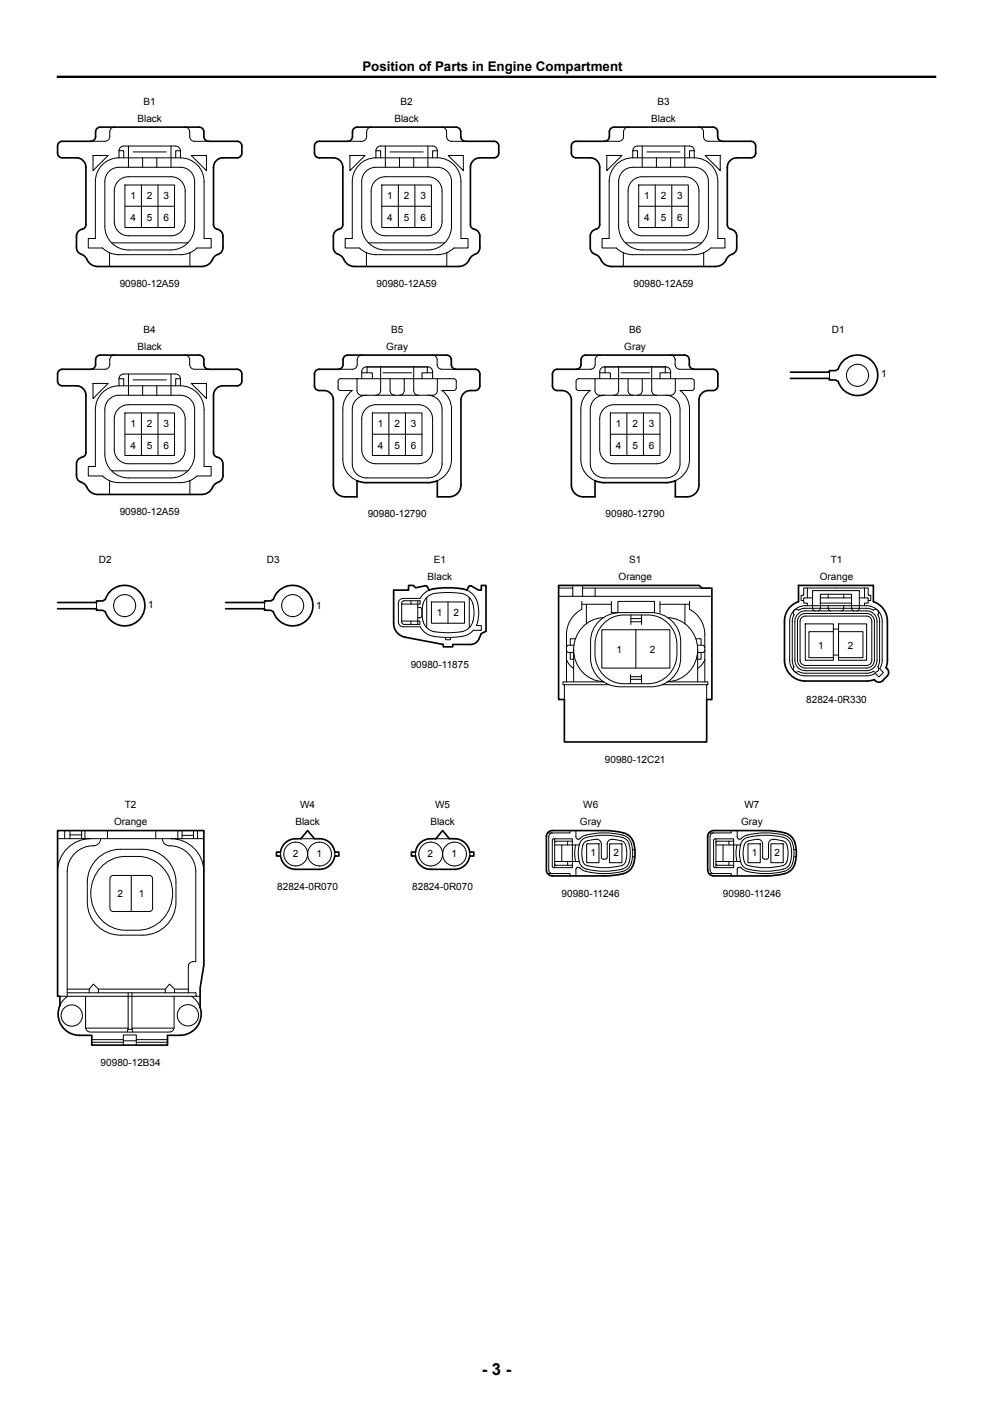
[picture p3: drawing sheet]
<svg xmlns="http://www.w3.org/2000/svg" width="210mm" height="297mm" viewBox="0 0 210 297" stroke-linecap="round" stroke-linejoin="round" font-family="sans-serif">
<g fill="none" stroke="#000" stroke-width=".21">
<path d="M19.7 32.9h3.2l-3.2 3.2zM22.8 36.5a2.99 2.99 0 0 1 2.4-1.1h13a3 3 0 0 1 3 3v9.5a5 5 0 0 1-5 5h-9a5 5 0 0 1-5-5v-9.5v-.7zM24.2 26.9a1 1 0 0 0-1 1v1a1 1 0 0 1-1 1h-3M24.8 38.5a2.99 2.99 0 0 1 2.4-1.1h9a3 3 0 0 1 3 3v6.5a3 3 0 0 1-3 3h-9a3 3 0 0 1-3-3v-6.5v-.7zM25.2 31.9a1 1 0 0 1 1-1h11a1 1 0 0 1 1 1M25.2 31.9h1v1.5M25.2 31.9v1.5M26.4 39.1h10.5v9h-10.5zM27.2 30.9v4.5M28.2 32.1h7M29.9 39.1v9M30.2 33.4v2"/>
<path d="M33.2 33.4v2M33.4 39.1v9M36.2 30.9v4.5M38.2 31.9h-1v1.5M38.2 31.9v1.5M39.1 26.9a1 1 0 0 1 1 1v1a1 1 0 0 0 1 1h3M40.5 32.9h3.2v3.2zM74 32.9h3.2l-3.2 3.2zM77.2 36.5a2.99 2.99 0 0 1 2.3-1.1h13a3 3 0 0 1 3 3v9.5a5 5 0 0 1-5 5h-9a5 5 0 0 1-5-5v-9.5l.1-.7zM78.5 26.9a1 1 0 0 0-1 1v1a1 1 0 0 1-1 1h-3M79.2 38.5a2.99 2.99 0 0 1 2.3-1.1h9a3 3 0 0 1 3 3v6.5a3 3 0 0 1-3 3h-9a3 3 0 0 1-3-3v-6.5l.1-.7zM79.5 31.9a1 1 0 0 1 1-1h11a1 1 0 0 1 1 1"/>
<path d="M79.5 31.9h1v1.5M79.5 31.9v1.5M80.7 39.1h10.5v9h-10.5zM81.5 30.9v4.5M82.5 32.1h7M84.2 39.1v9M84.5 33.4v2M87.5 33.4v2M87.7 39.1v9M90.5 30.9v4.5M92.5 31.9h-1v1.5M92.5 31.9v1.5"/>
<path d="M93.4 26.9a1 1 0 0 1 1 1v1a1 1 0 0 0 1 1h3M94.8 32.9h3.2v3.2zM128.3 32.9h3.2l-3.2 3.2zM131.5 36.5a2.99 2.99 0 0 1 2.3-1.1h13a3 3 0 0 1 3 3v9.5a5 5 0 0 1-5 5h-9a5 5 0 0 1-5-5v-9.5l.1-.7zM132.9 26.9a1 1 0 0 0-1 1v1a1 1 0 0 1-1 1h-3M133.5 38.5a2.99 2.99 0 0 1 2.3-1.1h9a3 3 0 0 1 3 3v6.5a3 3 0 0 1-3 3h-9a3 3 0 0 1-3-3v-6.5l.1-.7zM133.8 31.9a1 1 0 0 1 1-1h11a1 1 0 0 1 1 1M133.8 31.9h1v1.5M133.8 31.9v1.5M135.1 39.1h10.5v9h-10.5zM135.8 30.9v4.5M136.8 32.1h7"/>
<path d="M138.6 39.1v9M138.8 33.4v2M141.8 33.4v2M142.1 39.1v9M144.8 30.9v4.5M146.8 31.9h-1v1.5M146.8 31.9v1.5M147.8 26.9a1 1 0 0 1 1 1v1a1 1 0 0 0 1 1h3M149.1 32.9h3.2v3.2zM23.2 53.5l-1.5-1h-3v-2h1.5v-12.1a5 5 0 0 1 5-5h13a5 5 0 0 1 5 5v12.1h1.5v2h-3.1l-1.4 1M23.2 53.5v2.9M23.6 51.4h16.1"/>
<path d="M26.4 43.6h10.5M40.2 53.5l-1.2 .3-.8 .1h-13l-.9-.1-1.1-.3M40.2 53.5v2.9M77.5 53.5l-1.5-1h-3v-2h1.5v-12.1a5 5 0 0 1 5-5h13a5 5 0 0 1 5 5v12.1h1.5v2h-3l-1.5 1M77.5 53.5v2.9M77.9 51.4h16.2M80.7 43.6h10.5M94.5 53.5l-1.2 .3-.8 .1h-13l-.8-.1-1.2-.3M94.5 53.5v2.9M131.8 53.5l-1.5-1h-3v-2h1.5v-12.1a5 5 0 0 1 5-5h13a5 5 0 0 1 5 5v12.1h1.5v2h-3l-1.5 1M131.8 53.5v2.9M132.3 51.4h16.1"/>
<path d="M135.1 43.6h10.5M148.8 53.5l-1.2 .3-.8 .1h-13l-.8-.1-1.2-.3M148.8 53.5v2.9M24.2 75.1a1 1 0 0 0-1 1v1a1 1 0 0 1-1 1h-3M27.2 79.1v4.5M36.2 79.1v4.5M39.1 75.1a1 1 0 0 1 1 1v1a1 1 0 0 0 1 1h3M76.5 78.9h2.2v1.2M76.5 75.1a1 1 0 0 0-1 1v1a1 1 0 0 1-1 1h-3M77.6 77.6v1.3M80.5 77.6v5a1 1 0 0 1-1 1M81 78.9h6"/>
<path d="M87.5 77.6v5a1 1 0 0 0 1 1M90.4 77.6v1.3M91.4 75.1a1 1 0 0 1 1 1v1a1 1 0 0 0 1 1h3M91.5 78.9h-2.3v1.2M126.8 78.9h2.3v1.2M126.9 75.1a1 1 0 0 0-1 1v1a1 1 0 0 1-1 1h-3M128 77.6v1.3M130.8 77.6v5a1 1 0 0 1-1 1M131.3 78.9h6.1M137.8 77.6v5a1 1 0 0 0 1 1M140.7 77.6v1.3M141.8 75.1a1 1 0 0 1 1 1v1a1 1 0 0 0 1 1h3"/>
<path d="M141.8 78.9h-2.2v1.2M175.4 78.7v1.3M19.7 81.1h3.2l-3.2 3.2zM22.8 84.7a2.99 2.99 0 0 1 2.4-1.1h13a3 3 0 0 1 3 3v9.5a5 5 0 0 1-5 5h-9a5 5 0 0 1-5-5v-9.5v-.7zM23.6 99.6h16.1M24.8 86.7a2.99 2.99 0 0 1 2.4-1.1h9a3 3 0 0 1 3 3v6.5a3 3 0 0 1-3 3h-9a3 3 0 0 1-3-3v-6.5v-.7zM25.2 81.6a5 5 0 0 0-5 5v12.1h-1.5v2h3l1.5 1M25.2 80.1a1 1 0 0 1 1-1h11a1 1 0 0 1 1 1M25.2 80.1h1v1.5M25.2 80.1v1.5M25.2 81.6h13M26.4 87.4h10.5v9h-10.5z"/>
<path d="M26.4 91.9h10.5M28.2 80.4h7M29.9 87.4v9M30.2 81.6v2M33.2 81.6v2M33.4 87.4v9M38.2 81.6a5 5 0 0 1 5 5v12.1h1.5v2h-3.1l-1.4 1M38.2 80.1h-1v1.5M38.2 80.1v1.5M40.5 81.1h3.2v3.2zM75.5 80.1v2.5a1 1 0 0 0 1 1h15a1 1 0 0 0 1-1v-2.5M76.5 80.1v-1.5a1 1 0 0 1 1-1h13a1 1 0 0 1 1 1v1.5"/>
<path d="M77.2 86.7a2.99 2.99 0 0 1 2.3-1.1h9a3 3 0 0 1 3 3v6.5a3 3 0 0 1-3 3h-9a3 3 0 0 1-3-3v-6.5l.1-.7zM78.7 87.4h10.5v9h-10.5zM78.7 91.9h10.5M82.2 87.4v9M82.5 80.1v2.5a1 1 0 0 0 1 1M85.5 80.1v2.5a1 1 0 0 1-1 1M85.7 87.4v9M90.5 83.6a3 3 0 0 1 3 3v11.5a3 3 0 0 1-3 3h-13a3 3 0 0 1-3-3v-11.5a3 3 0 0 1 3-3M125.8 80.1v2.5a1 1 0 0 0 1 1h15a1 1 0 0 0 1-1v-2.5M126.8 80.1v-1.5a1 1 0 0 1 1-1h13a1 1 0 0 1 1 1v1.5M127.5 86.7a2.99 2.99 0 0 1 2.3-1.1h9a3 3 0 0 1 3 3v6.5a3 3 0 0 1-3 3h-9a3 3 0 0 1-3-3v-6.5l.1-.7zM129.1 87.4h10.5v9h-10.5z"/>
<path d="M129.1 91.9h10.5M132.6 87.4v9M132.8 80.1v2.5a1 1 0 0 0 1 1M135.8 80.1v2.5a1 1 0 0 1-1 1M136.1 87.4v9M140.8 83.6a3 3 0 0 1 3 3v11.5a3 3 0 0 1-3 3h-13a3 3 0 0 1-3-3v-11.5a3 3 0 0 1 3-3M23.2 101.7v2.9M40.2 101.7l-1.2 .3-.8 .1h-13l-.9-.1-1.1-.3M40.2 101.7v2.9M75.5 101.7a4.9 4.9 0 0 1-3-4.6v-10.5a4.8 4.8 0 0 1 2-4l-2.8-.1-.2-.4 .1-1.7 .4-.3h24l.4 .3 .1 1.7-.3 .4-2.7 .1a4.8 4.8 0 0 1 2 4v10.5a4.9 4.9 0 0 1-3 4.6M125.8 101.7a4.9 4.9 0 0 1-3-4.6v-10.5a4.8 4.8 0 0 1 2-4l-2.7-.1-.3-.4 .1-1.7 .4-.3h24l.4 .3 .1 1.7-.2 .4-2.8 .1a4.8 4.8 0 0 1 2 4v10.5a4.9 4.9 0 0 1-3 4.6M20.4 127.5v1.3"/>
<path d="M56 127.5v1.3M84.9 127.8h3.9v-.7h-3.4l-.4 .2-.1 .3 .1 4.2 .4 .3h3.4v-.7h-3.9M86.9 127.1v.7M86.9 131.4v.7M88.3 128.5l.7 .1 .2 .4v1.4l-.2 .2-.7 .1M88.3 127.1v5M90.2 126.4v6.4M90.4 126.3a6.4 6.4 0 0 1 4.3-1l2.1 .1a3.3 3.3 0 0 1 3.4 3.6 4.4 4.4 0 0 1-1.6 4.3 13.3 13.3 0 0 1-7.8 0 4.6 4.6 0 0 1-1.5-4.9 3.3 3.3 0 0 1 1.1-2.1zM91.2 127.3h7v4.5h-7zM94.2 134.8v.5h1v-.5M94.7 127.3v4.5M98.7 124.8a4.8 4.8 0 0 1 2.5 5.1l-.4 2.4h1v1h-1.7a4.8 4.8 0 0 1-3.9 1.5 15 15 0 0 1-5.6-.5 3.9 3.9 0 0 1-1.7-1.7h-3.7a1 1 0 0 1-1-1v-4a1 1 0 0 1 1-1h3.6l1.1-1.2 .8-.6"/>
<path d="M99.2 126.4v6.4M118.1 124.4h3M118.1 126.1h32.4M119.8 137.5l.3 .5h1.2M119.8 139.5l.4 .9 1.1 1M120.6 138v1.5h.7M121.1 123.8v2.3M121.3 137.4v6.8M121.4 136.5l-1.3 .1-.3 .4M121.7 135.1h-1.1v1.4M123 127.2v1.7a6.1 6.1 0 0 0-3.2 5.3v10M123 127.8h6.3"/>
<path d="M123.2 124.4h25.2M123.2 123.8v2.3M124 127.8v4.1M125.9 124.4v1.7M126.7 131.4a6.4 6.4 0 0 1 4.5-1.8h6.5a6.2 6.2 0 0 1 6.2 6.1v3.5a6.2 6.2 0 0 1-6.2 6.1h-6.5a6.2 6.2 0 0 1-6.3-6.1v-3.5a5.9 5.9 0 0 1 1.8-4.3zM127.3 133.2h14.4v8.1h-14.4zM127.6 131.9a6 6 0 0 1 4.3-1.8h5.2a6.2 6.2 0 0 1 6.1 6.3v1.9a6.2 6.2 0 0 1-6.1 6.3h-5.2a6.2 6.2 0 0 1-6.1-6.3 8.2 8.2 0 0 1 1.2-5.6zM127.6 130.7a6.8 6.8 0 0 0-6.3 6.7 6.8 6.8 0 0 0 6.3 6.8M129.3 127.2v2.4h1.4v-2.4h7.7v2.4M133.4 130.1v2M133.4 130.9h2.3M133.4 131.5h2.3"/>
<path d="M134.5 133.2v8.1M135.7 130.1v2M139.6 127.8h6.2M139.6 127.2v2.4M141.2 130.7a6.8 6.8 0 0 1 6.3 6.7 6.8 6.8 0 0 1-6.2 6.8M144.8 127.8v4.1M145.8 127.2v1.7a6.1 6.1 0 0 1 3.3 5.3v10M147.2 135.1h1.1v1.4M147.5 136.5l1.3 .1 .3 .4M147.5 137.4v6.8M148.3 138v1.5h-.8M149.1 139.5l-.5 .9-1.1 1"/>
<path d="M149.1 137.5l-.3 .5h-1.3M167.9 129.1a.68 .68 0 0 1 1 0l1.4-.4h13l1.4 .4a.68 .68 0 0 1 .9 0 .68 .68 0 0 1 0 .9l.4 1.4v8.3l-.4 1.4a.68 .68 0 0 1 0 .9 .68 .68 0 0 1-.9 0l-1.4 .4h-13l-1.4-.4a.68 .68 0 0 1-.9 0 .68 .68 0 0 1-.1-.9l-.3-1.4v-8.3l.3-1.4a.68 .68 0 0 1 0-.9zM168 129.1a3.3 3.3 0 0 1 2.3-1h13a3.3 3.3 0 0 1 3.3 3.3l-.1 8.7-.5 1.4 .8 .7-.9 1-.8-.8-.7 .4-1.1 .2h-13a3.3 3.3 0 0 1-3.3-3.3v-8.3a3.3 3.3 0 0 1 1-2.3zM168.7 129.9l1-.6 .6-.1h13a2.2 2.2 0 0 1 2.2 2.2v8.3a2.2 2.2 0 0 1-2.2 2.2h-13a2.2 2.2 0 0 1-2.2-2.2v-8.3l.1-.6zM169.1 130.3l.8-.5h.4h13a1.65 1.65 0 0 1 1.6 1.6v8.3a1.65 1.65 0 0 1-1.6 1.6h-13a1.65 1.65 0 0 1-1.6-1.6v-8.3v-.4zM169.6 130.5l.7-.2h13a1.1 1.1 0 0 1 1.1 1.1v8.3a1.1 1.1 0 0 1-1.1 1.1h-13a1.1 1.1 0 0 1-1.1-1.1v-8.3l.1-.3zM170.3 132h5.9v7.7h-5.9zM170.7 128.1v-.5h-.7v-.6h-.6v-1.1h.6v-1.5h13.6v1.5h.6v1.1h-.6v.6h-.8v.5M170.7 124.4v2.1M171.8 126.5h-1.8v.5M172.4 129.2h-.3l-.3-.5v-3.8h9.9v3.8v.3l-.5 .2M173.5 127.6h6.6"/>
<path d="M173.5 126.5h6.6M175.1 128.1l.1 .9 .5 .2M175.1 125.7v.8M176.2 133.6h-5.1v5.5h5.1M176.2 133.1h1.1M176.2 138.6h1.1M177.3 132h6v7.7h-6zM177.3 133.6h5.2v5.5h-5.2M178.4 128.1v.9l-.5 .2M178.4 125.7v.8M180.6 129.2h-.2l-.3-.5v-3h-6.6v3l-.3 .5h-.3M181.7 126.5h1.9v.5"/>
<path d="M182.8 124.4v2.1M127.7 144.2h-8.6v.6h.3M128.8 144.8h-9.4v3.2M133.3 142.7v1.9M133.3 143.7h2.4M133.3 143.1h2.4M135.7 142.7v1.9M140 144.8h9.4v3.2M141.2 144.2h8.5v.6h-.3M12.2 177.4h30.9M13.7 175.7v1.7M14.8 175.7v1.7"/>
<path d="M14.8 176.6h2.5M17.3 175.7v1.7M18 175.7v1.7M19.2 177.4a7 7 0 0 0-7 7M21.3 177.4a1.5 1.5 0 0 1-1.6 1.5 5.5 5.5 0 0 0-5.5 5.5v26.4M22.7 175.7v1.7M32.9 175.7v1.7M34.3 177.4a1.5 1.5 0 0 0 1.6 1.5 5.5 5.5 0 0 1 5.5 5.5v19a1.19 1.19 0 0 0-1.6 1v5.6M36.1 177.4a7 7 0 0 1 7 7M37.6 175.7v1.7M38.5 175.7v1.7M38.5 176.7h2.4"/>
<path d="M40.9 175.7v1.7M41.8 175.7v1.7M63.6 177.4h2.9M92.2 177.4h2.8M116.8 176.2a.75 .75 0 0 0-.7 .7v7.1a.75 .75 0 0 0 .7 .8M116.8 177.6l.3-.2h3.9v6.1h-3.9l-.3-.1zM117.3 177.4v6.1M117.3 178.7h5.2M118.8 178.7v3.5M120 177.9v.8M120.5 175.7v.5h-4.7M121 177.9h-3.4l-.3 .3"/>
<path d="M121.7 178.7l-.2 1.8 .2 1.7M121.8 175.7v1.3a.5 .5 0 0 0 .3 .5 .5 .5 0 0 0 .6-.1l.2-.3a11 11 0 0 1 6.2-.9l1.7 .3a2.95 2.95 0 0 1 3 3.1 5.5 5.5 0 0 1-.9 4.1 6 6 0 0 1-3.8 1.1 13.9 13.9 0 0 1-5.9-.7l-.5-.5a.5 .5 0 0 0-.6-.1 .5 .5 0 0 0-.3 .4v1.4M122.9 177.8a2.67 2.67 0 0 1 2-.8 13.2 13.2 0 0 1 7.4 .5 5.1 5.1 0 0 1 .7 4.9 2.29 2.29 0 0 1-2.3 1.6 13.2 13.2 0 0 1-7.5-.5 5.1 5.1 0 0 1-.6-4.9zM123.6 178.2l1-.4a2.42 2.42 0 0 1 2.3 0l.3 .7v2.8l.2 .4h.6l.4-.2v-3a1.07 1.07 0 0 1 1.5-.9 2.42 2.42 0 0 1 2.4 1.2 5.2 5.2 0 0 1-.3 4 11.4 11.4 0 0 1-6.2 .6 3 3 0 0 1-2.4-.9 5.3 5.3 0 0 1 .2-4.3zM124.1 178.5h2.6v4h-2.6zM128.9 178.5h2.6v4h-2.6zM133.8 179.7h.5M150.9 176.2a.75 .75 0 0 0-.7 .7v7.1a.75 .75 0 0 0 .7 .8M151 177.6l.2-.2h4v6.1h-4l-.2-.1zM151.4 178.7h5.2M151.4 177.4v6.1M152.9 178.7v3.5"/>
<path d="M154.2 177.9v.8M154.7 175.7v.5h-4.8M155.2 177.9h-3.5l-.3 .3M155.8 178.7l-.2 1.8 .2 1.7M155.9 175.7v1.3a.5 .5 0 0 0 .3 .5 .5 .5 0 0 0 .6-.1l.2-.3a11 11 0 0 1 6.2-.9l1.7 .3a2.95 2.95 0 0 1 3 3.1 5.5 5.5 0 0 1-.9 4.1 6 6 0 0 1-3.8 1.1 13.9 13.9 0 0 1-5.9-.7l-.5-.5a.5 .5 0 0 0-.6-.1 .5 .5 0 0 0-.3 .4v1.4M157.1 177.8a2.67 2.67 0 0 1 1.9-.8 13.2 13.2 0 0 1 7.5 .5 5.1 5.1 0 0 1 .6 4.9 2.29 2.29 0 0 1-2.3 1.6 13.2 13.2 0 0 1-7.4-.5 5.1 5.1 0 0 1-.7-4.9zM157.7 178.2l1-.4a2.42 2.42 0 0 1 2.3 0l.3 .7v2.8l.2 .4h.6l.4-.2v-3a1.07 1.07 0 0 1 1.5-.9 2.42 2.42 0 0 1 2.4 1.2 5.2 5.2 0 0 1-.3 4 11.4 11.4 0 0 1-6.2 .6 3 3 0 0 1-2.4-.9 5.3 5.3 0 0 1 .2-4.3zM158.2 178.5h2.6v4h-2.6zM163 178.5h2.6v4h-2.6zM167.9 179.7h.5M20.9 181.4a7 7 0 0 1 4.6-1.7h4.7a7 7 0 0 1 7 7v4.1a7 7 0 0 1-7 7h-4.7a7 7 0 0 1-7-7v-4.1a7 7 0 0 1 2.4-5.3zM21.7 183.1a7.1 7.1 0 0 1 4.8-1.9 9.6 9.6 0 0 1 6.7 1.2 8 8 0 0 1 3.2 8.1 8 8 0 0 1-6.1 6.2 13.7 13.7 0 0 1-6.9-.6 8.1 8.1 0 0 1-1.7-13z"/>
<path d="M23.4 185.4l.5-.2h7.7a.7 .7 0 0 1 .7 .7v6.2a.7 .7 0 0 1-.7 .7h-7.7a.7 .7 0 0 1-.7-.7v-6.2zM27.8 185.2v7.6M59.3 180.2v.9M70.8 180.2v.9M87.9 180.2v.9M99.3 180.2v.9M115.8 184.8h4.7v.5M117.3 182.7l.3 .3h3.4M117.3 182.2h5.2M120 182.2v.8M133.8 181.2h.5M149.9 184.8h4.8v.5"/>
<path d="M151.4 182.7l.3 .3h3.5M151.4 182.2h5.2M154.2 182.2v.8M167.9 181.2h.5M12.7 210.8h29.6M14.2 210h27.3v.8M14.2 209.2h4.7M14.3 210.8l-1.1 1-.5 .9M18.1 210.8v6.5a1 1 0 0 0 1 1h16.7a1 1 0 0 0 1-1v-6.5M18.1 217.5h9M18.9 210v-.8l.8-1 1.1 1v.8M19.4 219.9h6.7"/>
<path d="M20.8 209.2h14.2M27 217.7h1M27.1 210v7.5M27.1 217.5l-.2 .8M27.9 217.5h8.9M27.9 210v7.5M27.9 217.5l.2 .8M28.8 219.9h6.6M35 210v-.8l.8-1 1.1 1v.8M36.9 209.2h2.9M40.5 210.8l1.1 1 .7 1.3M19.4 220.5h6.7"/>
<path d="M26.1 221.1v-2.2h2.7v2.2M26.1 220.2h2.7M28.8 220.5h6.6"/>
<circle cx="181.3" cy="79.4" r="2.33"/>
<circle cx="26.4" cy="128.1" r="2.33"/>
<circle cx="61.9" cy="128.1" r="2.33"/>
<circle cx="62.5" cy="180.7" r="2.52"/>
<circle cx="67.6" cy="180.7" r="2.52"/>
<circle cx="91.1" cy="180.7" r="2.52"/>
<circle cx="96.1" cy="180.7" r="2.52"/>
<circle cx="15.2" cy="214.8" r="2.25"/>
<circle cx="39.7" cy="214.8" r="2.25"/>
</g>
<g fill="none" stroke="#000" stroke-width=".35">
<path d="M12.5 30.2l.7-.3h6a1 1 0 0 0 1-1v-1a1 1 0 0 1 1-1h20.9a1 1 0 0 1 1 1v1a1 1 0 0 0 1 1h6.1a1 1 0 0 1 1 1v1.5a1 1 0 0 1-1 1h-3a2 2 0 0 0-2 2v12.1a1.18 1.18 0 0 0 1.2 1.1 1.48 1.48 0 0 1 .8 1.4v2.4a1.67 1.67 0 0 1-1.5 1.6l-.8 .9a2.45 2.45 0 0 1-2.2 1.5h-22a2.63 2.63 0 0 1-2.5-1.9l-1-.7a1.47 1.47 0 0 1-1-1.4v-2.4a1.67 1.67 0 0 1 1.5-1.6l.4-.5 .1-.4v-12.1a2 2 0 0 0-2-2h-3a1 1 0 0 1-1-1v-1.5zM66.8 30.2l.7-.3h6a1 1 0 0 0 1-1v-1a1 1 0 0 1 1-1h20.9a1 1 0 0 1 1 1v1a1 1 0 0 0 1 1h6.1a1 1 0 0 1 1 1v1.5a1 1 0 0 1-1 1h-3a2 2 0 0 0-2 2v12.1a1.18 1.18 0 0 0 1.2 1.1 1.48 1.48 0 0 1 .8 1.4v2.4a1.67 1.67 0 0 1-1.4 1.6l-.8 .9a2.45 2.45 0 0 1-2.3 1.5h-22a2.63 2.63 0 0 1-2.5-1.9l-1-.7a1.47 1.47 0 0 1-1-1.4v-2.4a1.67 1.67 0 0 1 1.5-1.6l.4-.5 .1-.4v-12.1a2 2 0 0 0-2-2h-3a1 1 0 0 1-1-1v-1.5zM121.1 30.2l.7-.3h6.1a1 1 0 0 0 1-1v-1a1 1 0 0 1 1-1h20.9a1 1 0 0 1 1 1v1a1 1 0 0 0 1 1h6a1 1 0 0 1 1 1v1.5a1 1 0 0 1-1 1h-3a2 2 0 0 0-2 2v12.1a1.18 1.18 0 0 0 1.2 1.1 1.48 1.48 0 0 1 .8 1.4v2.4a1.67 1.67 0 0 1-1.4 1.6l-.8 .9a2.45 2.45 0 0 1-2.3 1.5h-22a2.63 2.63 0 0 1-2.5-1.9l-.9-.7a1.47 1.47 0 0 1-1.1-1.4v-2.4a1.67 1.67 0 0 1 1.6-1.6l.4-.5v-.4v-12.1a2 2 0 0 0-2-2h-3a1 1 0 0 1-1-1v-1.5zM12.5 78.4l.7-.3h6a1 1 0 0 0 1-1v-1a1 1 0 0 1 1-1h20.9a1 1 0 0 1 1 1v1a1 1 0 0 0 1 1h6.1a1 1 0 0 1 1 1v1.5a1 1 0 0 1-1 1h-3a2 2 0 0 0-2 2v12.1a1.18 1.18 0 0 0 1.2 1.2 1.48 1.48 0 0 1 .8 1.3v2.4a1.67 1.67 0 0 1-1.5 1.6l-.8 .9a2.45 2.45 0 0 1-2.2 1.5h-22a2.63 2.63 0 0 1-2.5-1.9l-1-.7a1.47 1.47 0 0 1-1-1.4v-2.4a1.67 1.67 0 0 1 1.5-1.6l.4-.5 .1-.4v-12.1a2 2 0 0 0-2-2h-3a1 1 0 0 1-1-1v-1.5zM66.8 78.4l.7-.3h4a1 1 0 0 0 1-1v-1a1 1 0 0 1 1-1h20.9a1 1 0 0 1 1 1v1a1 1 0 0 0 1 1h4.1a1 1 0 0 1 1 1v2.5a1 1 0 0 1-1 1 2.27 2.27 0 0 0-3 2v18a2.5 2.5 0 0 1-2.5 2.5h-2.5v-3.4l-1.2 .3-.8 .1h-13l-.8-.1-1.2-.3v3.4h-2.5a2.5 2.5 0 0 1-2.5-2.5v-18a2 2 0 0 0-2-2h-1a1 1 0 0 1-1-1v-2.5zM117.1 78.4l.7-.3h4.1a1 1 0 0 0 1-1v-1a1 1 0 0 1 1-1h20.9a1 1 0 0 1 1 1v1a1 1 0 0 0 1 1h4a1 1 0 0 1 1 1v2.5a1 1 0 0 1-1 1 2.27 2.27 0 0 0-3 2v18a2.5 2.5 0 0 1-2.5 2.5h-2.5v-3.4l-1.2 .3-.8 .1h-13l-.8-.1-1.2-.3v3.4h-2.5a2.5 2.5 0 0 1-2.5-2.5v-18a2 2 0 0 0-2-2h-1a1 1 0 0 1-1-1v-2.5zM167.2 78.7h8.2v-.3h1.3l.6-.3a4.3 4.3 0 0 1 6.6-2.2 4.3 4.3 0 0 1 0 7 4.3 4.3 0 0 1-6.6-2.2l-.6-.3h-1.3v-.4h-8.2M12.2 127.5h8.2v-.4h1.3l.6-.3a4.3 4.3 0 0 1 6.6-2.2 4.3 4.3 0 0 1 0 7 4.3 4.3 0 0 1-6.6-2.2l-.6-.3h-1.3v-.3h-8.2M47.7 127.5h8.3v-.4h1.3l.5-.3a4.3 4.3 0 0 1 6.6-2.2 4.3 4.3 0 0 1 0 7 4.3 4.3 0 0 1-6.6-2.2l-.5-.3h-1.3v-.3h-8.3M83.2 124.8h3.2v-1h1l.5 .5 2.2-.4 .2 .2 .4 .7a15.8 15.8 0 0 1 8 0l.5-.8 .3-.1 1.7 .9h.6v-1h1v9.7l-1 .5a2.79 2.79 0 0 1-1.9 2.3h-4.2v.5h-2v-.5l-8-1.5a2.97 2.97 0 0 1-2.5-2.9zM118.1 123.8h29.8l.5 .6h2.1v23.6h-1.1v9h-30v-9h-1.3zM168.9 123.8h15.8v3.5a4.3 4.3 0 0 1 3 4.1v8.3l-.3 1.5a1.16 1.16 0 0 1 .2 1.8l-.9 1a1.16 1.16 0 0 1-1.8-.2l-1.6 .3h-13a4.4 4.4 0 0 1-4.4-4.4v-8.3a4.3 4.3 0 0 1 3-4.1z"/>
<path d="M186.7 144h.1M12.2 175.7h30.9v28.4l-.8 4.9v4.1a4.5 4.5 0 0 1-4.3 5.9h-2.6v2.1h-16v-2.1a6.9 6.9 0 0 1-5.5-1 4.5 4.5 0 0 1-1.2-5.3v-1.9h-.5zM60.2 178.5a3.7 3.7 0 0 1 3.4-1.1l1.5-1.7 1.4 1.7a3.5 3.5 0 0 1 4.3 2.8h.9v.9h-.9a3.2 3.2 0 0 1-3.2 2.8h-5.1a3.2 3.2 0 0 1-3.2-2.8h-.8v-.9h.8l.2-.6zM88.7 178.5a3.7 3.7 0 0 1 3.5-1.1l1.4-1.7 1.4 1.7a3.5 3.5 0 0 1 4.3 2.8h.9v.9h-.9a3.2 3.2 0 0 1-3.2 2.8h-5a3.2 3.2 0 0 1-3.2-2.8h-.9v-.9h.9l.1-.6zM116.1 175.9l.7-.2h11a12.4 12.4 0 0 1 5 .9 4.9 4.9 0 0 1 1.5 4.8 3.5 3.5 0 0 1-3.6 3.7l-2.3 .2h-11.6a1.25 1.25 0 0 1-1.2-1.3v-7.1v-.3zM150.2 175.9l.7-.2h11a12.4 12.4 0 0 1 5 .9 4.9 4.9 0 0 1 1.5 4.8 3.5 3.5 0 0 1-3.6 3.7l-2.3 .2h-11.6a1.25 1.25 0 0 1-1.2-1.3v-7.1v-.3z"/>
</g>
<path d="M12 16.3h186" fill="none" stroke="#000" stroke-width=".5"/>
<text font-size="3.5" x="101.9" y="290.9">- 3 -</text>
<text font-size="2.8" x="76.6" y="15.1">Position of Parts in Engine Compartment</text>
<g font-size="2.1">
<text x="30.4" y="22.2">B1</text>
<text x="84.7" y="22.2">B2</text>
<text x="139" y="22.2">B3</text>
<text x="29.1" y="25.7">Black</text>
<text x="83.4" y="25.7">Black</text>
<text x="137.7" y="25.7">Black</text>
<text x="27.6" y="42.2">1</text>
<text x="27.6" y="46.7">4</text>
<text x="31.1" y="42.2">2</text>
<text x="31.1" y="46.7">5</text>
<text x="34.6" y="42.2">3</text>
<text x="34.6" y="46.7">6</text>
<text x="81.9" y="42.2">1</text>
<text x="81.9" y="46.7">4</text>
<text x="85.4" y="42.2">2</text>
<text x="85.4" y="46.7">5</text>
<text x="88.9" y="42.2">3</text>
<text x="88.9" y="46.7">6</text>
<text x="136.2" y="42.2">1</text>
<text x="136.2" y="46.7">4</text>
<text x="139.7" y="42.2">2</text>
<text x="139.7" y="46.7">5</text>
<text x="143.2" y="42.2">3</text>
<text x="143.2" y="46.7">6</text>
<text x="25.3" y="60.7">90980-12A59</text>
<text x="79.6" y="60.7">90980-12A59</text>
<text x="134" y="60.7">90980-12A59</text>
<text x="30.4" y="70.4">B4</text>
<text x="82.7" y="70.4">B5</text>
<text x="133" y="70.4">B6</text>
<text x="175.9" y="70.4">D1</text>
<text x="29.1" y="74">Black</text>
<text x="81.7" y="74">Gray</text>
<text x="132" y="74">Gray</text>
<text x="186.3" y="79.8">1</text>
<text x="27.6" y="90.4">1</text>
<text x="27.6" y="94.9">4</text>
<text x="31.1" y="90.4">2</text>
<text x="31.1" y="94.9">5</text>
<text x="34.6" y="90.4">3</text>
<text x="34.6" y="94.9">6</text>
<text x="79.9" y="90.4">1</text>
<text x="79.9" y="94.9">4</text>
<text x="83.4" y="90.4">2</text>
<text x="83.4" y="94.9">5</text>
<text x="86.9" y="90.4">3</text>
<text x="86.9" y="94.9">6</text>
<text x="130.2" y="90.4">1</text>
<text x="130.2" y="94.9">4</text>
<text x="133.7" y="90.4">2</text>
<text x="133.7" y="94.9">5</text>
<text x="137.2" y="90.4">3</text>
<text x="137.2" y="94.9">6</text>
<text x="25.3" y="109">90980-12A59</text>
<text x="77.8" y="109.5">90980-12790</text>
<text x="128.1" y="109.5">90980-12790</text>
<text x="20.9" y="119.1">D2</text>
<text x="56.5" y="119.1">D3</text>
<text x="91.7" y="119.1">E1</text>
<text x="133" y="119.1">S1</text>
<text x="175.7" y="119.1">T1</text>
<text x="90.4" y="122.7">Black</text>
<text x="130.8" y="122.7">Orange</text>
<text x="173.4" y="122.7">Orange</text>
<text x="31.4" y="128.6">1</text>
<text x="66.9" y="128.9">1</text>
<text x="92.4" y="130.3">1</text>
<text x="95.9" y="130.3">2</text>
<text x="173.1" y="137.2">1</text>
<text x="179.3" y="137.2">2</text>
<text x="86.9" y="141.2">90980-11875</text>
<text x="130.4" y="138.1">1</text>
<text x="137.5" y="138">2</text>
<text x="170.5" y="148.7">82824-0R330</text>
<text x="127.9" y="161.3">90980-12C21</text>
<text x="26.4" y="171">T2</text>
<text x="63.5" y="171">W4</text>
<text x="92" y="171">W5</text>
<text x="123.3" y="171">W6</text>
<text x="157.5" y="171">W7</text>
<text x="24.1" y="174.5">Orange</text>
<text x="62.5" y="174.5">Black</text>
<text x="91" y="174.5">Black</text>
<text x="122.6" y="174.5">Gray</text>
<text x="156.7" y="174.5">Gray</text>
<text x="61.9" y="181.3">2</text>
<text x="66.9" y="181.3">1</text>
<text x="90.4" y="181.3">2</text>
<text x="95.5" y="181.3">1</text>
<text x="124.9" y="181.1">1</text>
<text x="129.7" y="181.1">2</text>
<text x="159" y="181.1">1</text>
<text x="163.8" y="181.1">2</text>
<text x="24.9" y="189.8">2</text>
<text x="29.4" y="189.7">1</text>
<text x="58.6" y="188.3">82824-0R070</text>
<text x="87.2" y="188.3">82824-0R070</text>
<text x="118.8" y="189.7">90980-11246</text>
<text x="152.9" y="189.7">90980-11246</text>
<text x="21.3" y="225.5">90980-12B34</text>
</g>
</svg>
